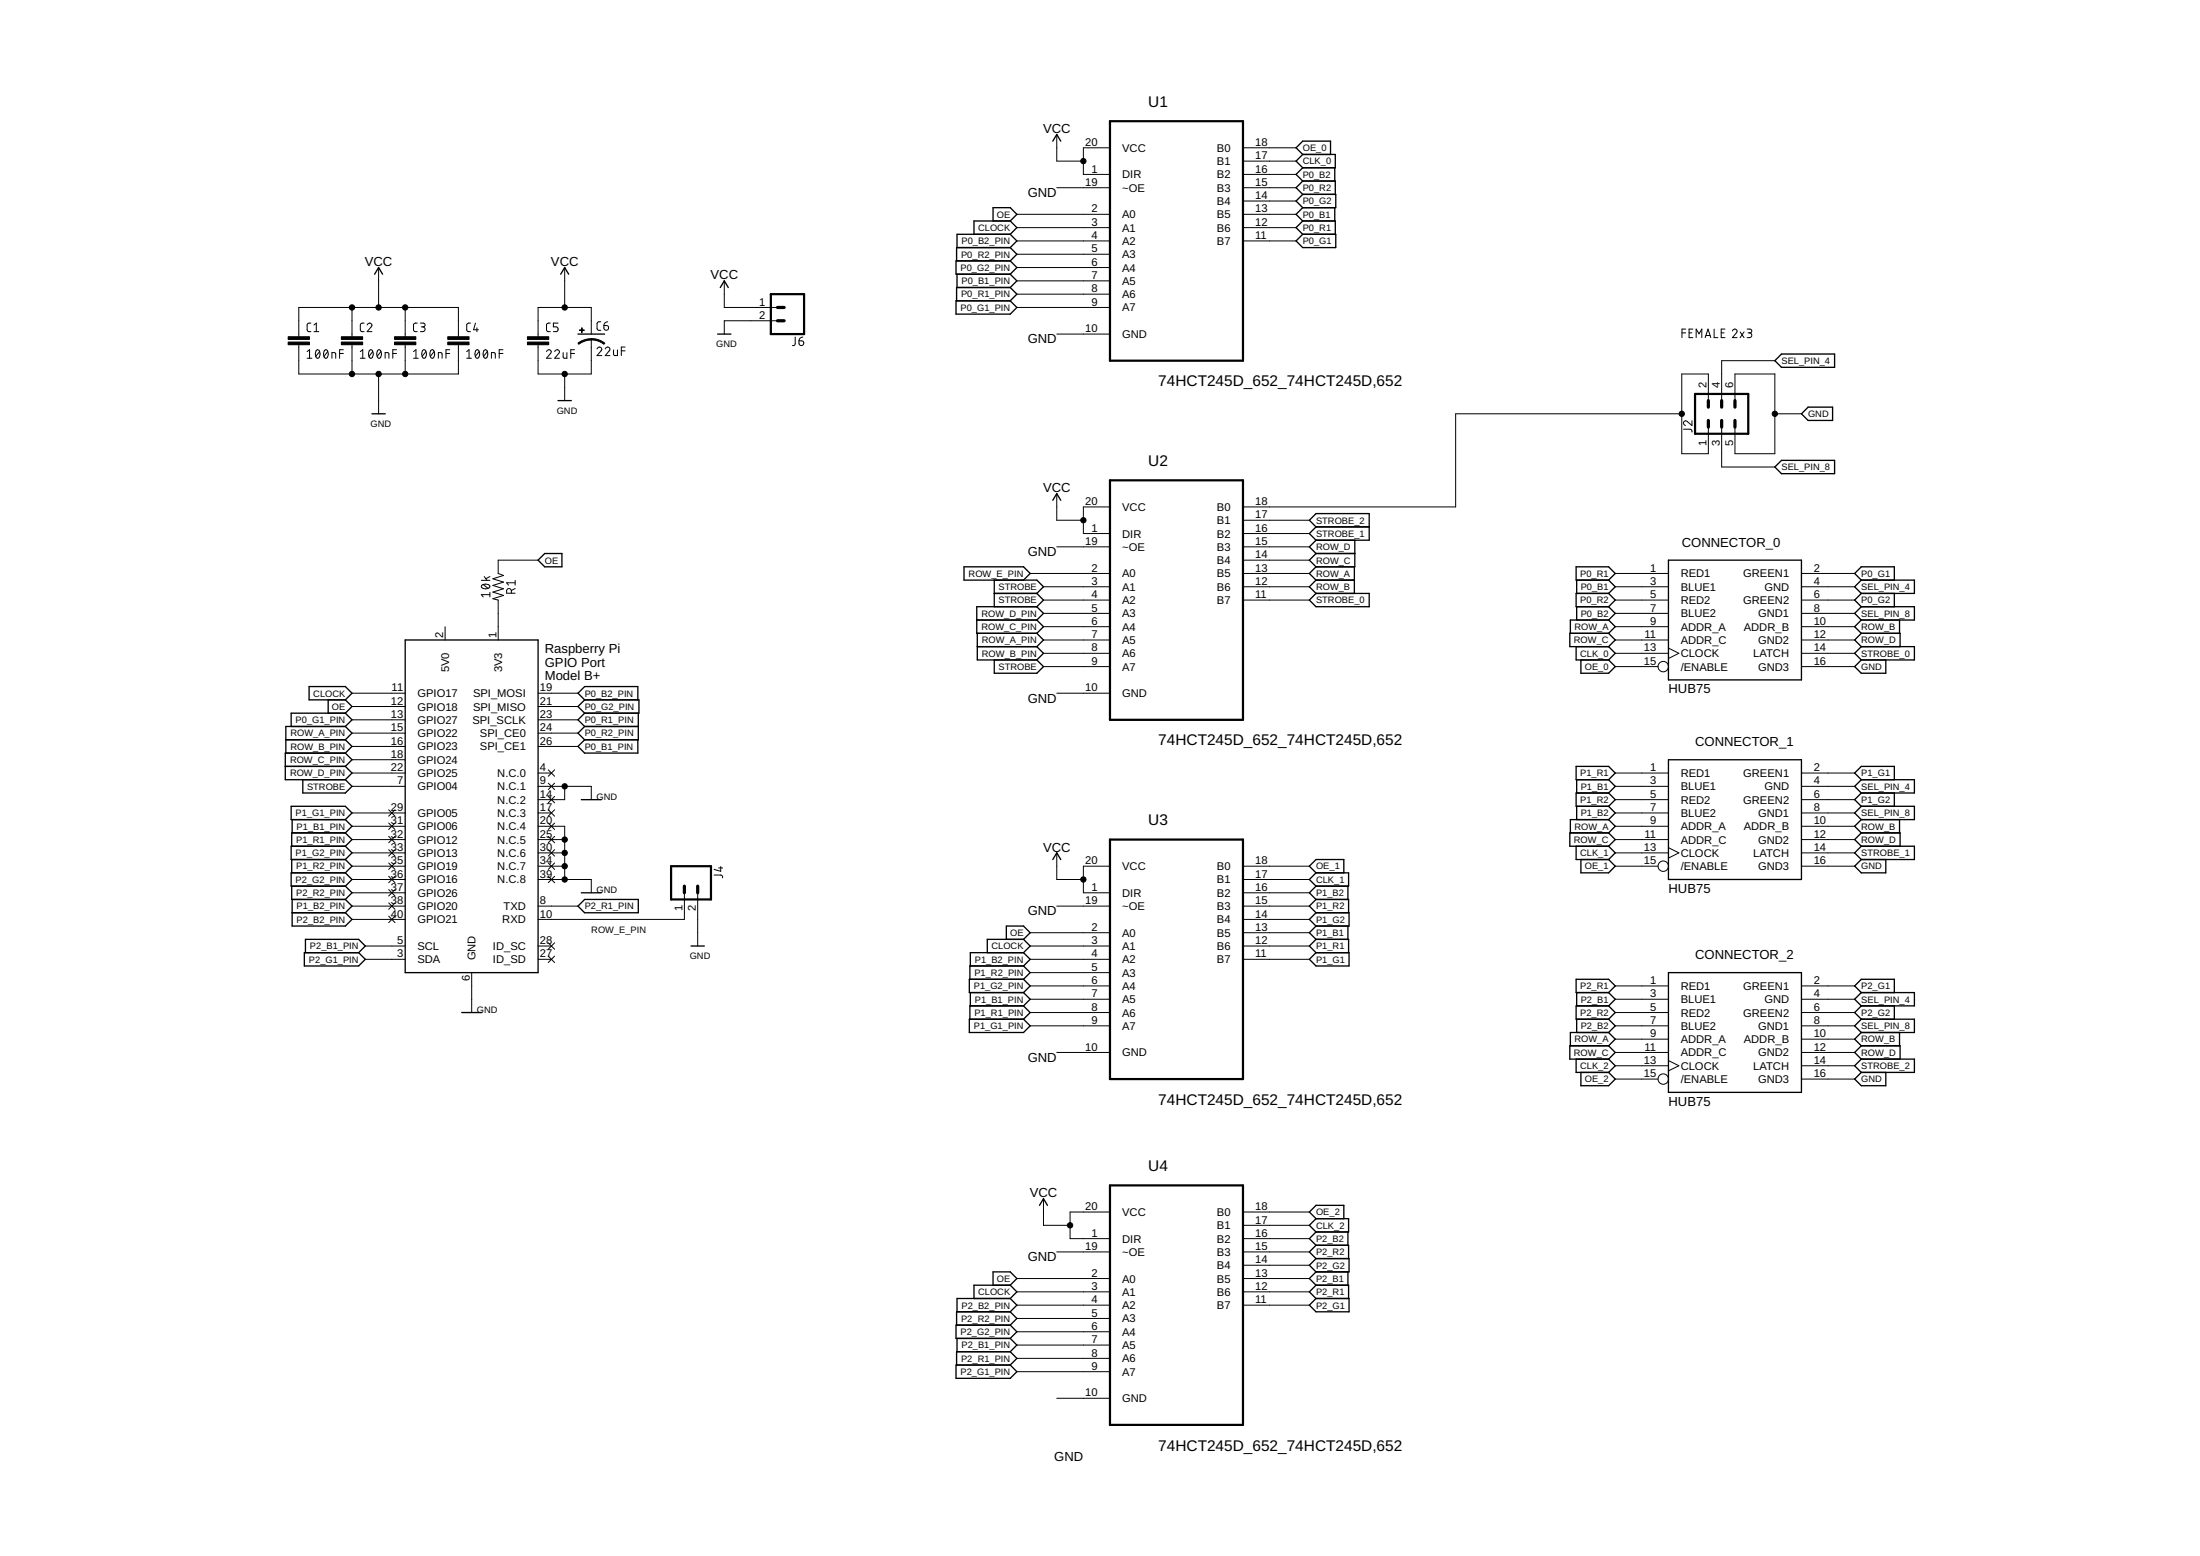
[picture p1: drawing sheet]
<svg xmlns="http://www.w3.org/2000/svg" width="420mm" height="297mm" viewBox="0 0 420 297" stroke-linecap="round" stroke-linejoin="round" font-family="sans-serif">
<g fill="none" stroke="#000" stroke-width=".19">
<path d="M201.8 25.7v5.1h5.1M201.8 35.8h10.2M212 28.2h-5.1v5.1h5.1M237.4 28.2h10.1M237.4 30.8h10.1M237.4 33.3h10.1M237.4 35.8h10.1M237.4 38.4h10.1M67.2 58.7v5.6M72.3 51.1v7.6M77.4 58.7v5.6M107.8 51.1v7.6"/>
<path d="M138.3 53.6v5.1h10.2M194.2 40.9h17.8M194.2 43.5h17.8M194.2 46h17.8M194.2 48.5h17.8M194.2 51.1h17.8M194.2 53.6h17.8M194.2 56.2h17.8M194.2 58.7h17.8M237.4 40.9h10.1M237.4 43.5h10.1M237.4 46h10.1"/>
<path d="M57.1 64.3v-5.6h30.4v5.6M57.1 65.8v5.6h30.4v-5.6M58.7 67.1l.4-.3v1.6M58.7 68.4h.9M59.4 61.7l-.6 .1-.1 .2 .1 1.2 .6 .1M60 63.3h.9M60 62l.4-.3v1.6M60.4 66.9l.3-.1a.95 .95 0 0 1 0 1.6 1.04 1.04 0 0 1-.3-1.5zM61 67.1l-.7 .9M62 66.9l.2-.1a.95 .95 0 0 1 0 1.6 1.04 1.04 0 0 1-.2-1.5zM62.6 67.1l-.7 .9M63.4 68.4v-1.1l.7 .1v1"/>
<path d="M64.9 67.5h.7M65.6 66.8h-.7v1.6M67.2 65.8v5.6M68.8 68.4h.9M68.8 67.1l.5-.3v1.6M69.5 61.7l-.6 .1-.1 .2 .1 1.2 .6 .1M70.1 62a.44 .44 0 0 1 .6-.3 .44 .44 0 0 1 .2 .7l-.8 .9h.9M70.6 66.9l.2-.1a.95 .95 0 0 1 0 1.6 1.04 1.04 0 0 1-.2-1.5zM71.2 67.1l-.7 .9M72.2 66.9l.2-.1a.95 .95 0 0 1 0 1.6 1.04 1.04 0 0 1-.2-1.5zM72.3 71.4v7.6M72.7 67.1l-.7 .9"/>
<path d="M73.6 68.4v-1.1l.6 .1 .1 1M75 67.5h.7M75.7 66.8h-.7v1.6M77.4 65.8v5.6M79 68.4h.9M79 67.1l.4-.3v1.6M79.7 61.7l-.6 .1-.1 .2v1.1l.2 .2h.5M80.3 61.7h.5a.36 .36 0 0 1 .4 .3 .36 .36 0 0 1-.4 .4h-.3M80.7 62.4a.46 .46 0 0 1 .5 .5 .46 .46 0 0 1-.5 .4h-.4M80.8 66.9l.2-.1a.95 .95 0 0 1 0 1.6 1.04 1.04 0 0 1-.2-1.5zM81.3 67.1l-.7 .9M82.3 66.9l.2-.1a.95 .95 0 0 1 0 1.6 1 1 0 0 1-.2-1.5z"/>
<path d="M82.9 67.1l-.7 .9M83.7 68.4v-1.1l.7 .1v1M85.2 67.5h.7M85.9 66.8h-.7v1.6M89.1 68.4h.9M89.1 67.1l.5-.3v1.6M89.9 61.7l-.7 .1-.1 .2 .1 1.1 .2 .2h.5M90.8 61.7l-.4 1.2h1M90.9 66.9l.2-.1a.95 .95 0 0 1 0 1.6 1.04 1.04 0 0 1-.2-1.5zM91.1 62.6v.7M91.5 67.1l-.7 .9M92.5 66.9l.2-.1a.97 .97 0 0 1 0 1.6 1 1 0 0 1-.2-1.5z"/>
<path d="M93.1 67.1l-.7 .9M93.9 68.4v-1.1l.7 .1v1M95.3 67.5h.8M96.1 66.8h-.8v1.6M104.4 67.1a.44 .44 0 0 1 .6-.3 .44 .44 0 0 1 .1 .7l-.7 .9h.9M105.1 61.7l-.6 .1-.1 .2v1.1l.2 .2h.5M105.9 67.1a.44 .44 0 0 1 .7-.3 .44 .44 0 0 1 .1 .7l-.8 .9h.9M106.6 61.7h-.9v.7h.5a.46 .46 0 0 1 .4 .5 .46 .46 0 0 1-.4 .4h-.5M107.5 67.3v.9l.3 .2h.5v-1.1M107.8 71.4v5.1M109 67.5h.7M109.7 66.8h-.7v1.6"/>
<path d="M112.9 63.8v-5.1h-10.1v5.6M112.9 64.8v6.6h-10.1v-5.6M114 66.6a.44 .44 0 0 1 .6-.3 .44 .44 0 0 1 .2 .7l-.8 .9h.9M114.7 61.4l-.5 .1-.2 .3v1l.2 .2 .5 .1M115.3 62.1h.6a.45 .45 0 0 1 .3 .5 .45 .45 0 0 1-.4 .4 .45 .45 0 0 1-.5-.4zM115.6 66.6a.44 .44 0 0 1 .6-.3 .44 .44 0 0 1 .2 .7l-.8 .9h.9M116.1 61.4l-.3 .1a.68 .68 0 0 0-.5 .6M117.2 66.8v.9l.3 .2h.4v-1.1M118.7 67h.7M119.4 66.3h-.7v1.6M148.5 61.2h-10.2v2.6M151.9 64.3l-.1 1.4-.1 .3h-.4"/>
<path d="M152.6 65.1h.5a.45 .45 0 0 1 .4 .5 .45 .45 0 0 1-.5 .4 .45 .45 0 0 1-.4-.5zM153.3 64.3l-.2 .1a.68 .68 0 0 0-.5 .7M201.8 63.8h10.2M321.2 79h-43.2v17.8h-40.6M321.2 63.5h.7M321.9 62.8h-.7v1.7M322.6 63.5h.5M323.3 62.8h-.7v1.7h.7M323.9 64.5v-1.7l.6 .9 .5-.9v1.7M325.6 64.5l.6-1.7 .5 1.7M325.8 64.1h.8M326.3 76.5v-5.1h-5.1v15.2h5.1v-5.1"/>
<path d="M327.4 62.8v1.7h.7M328.7 63.5h.6M329.4 62.8h-.7v1.7h.7M330.9 63.2a.44 .44 0 0 1 .6-.4 .44 .44 0 0 1 .1 .7l-.7 1h.8M331.3 76.5v-5.1h7.7v15.2h-7.7v-5.1M332.3 63.4l.8 1.1M333.1 63.4l-.8 1.1M333.7 62.8h.5a.36 .36 0 0 1 .4 .4 .36 .36 0 0 1-.4 .3h-.4M334.1 63.5a.46 .46 0 0 1 .5 .5 .46 .46 0 0 1-.5 .5h-.4M339 68.9h-10.2v7.6M339 79h5M201.8 94.2v5.1h5.1"/>
<path d="M212 96.8h-5.1v5.1h5.1M237.4 99.3h12.7M321.5 81.9l1.4 .1 .2 .2v.3M323.1 80.3v.9l-.9-.7a.44 .44 0 0 0-.7 .1 .44 .44 0 0 0 .4 .6M328.8 81.5v7.7h10.2M85 119.6v2.6M91.9 110.8h1.7M92 111.7a1.04 1.04 0 0 1 1.6 .3 .95 .95 0 0 1-1.7 0zM92.3 111.6l.9 .7M92.5 110.1l.5 .7M93.6 113.5h-1.7l.4 .5M93.6 113.1v.9"/>
<path d="M93.6 110.1l-.8 .4M97.7 113.2v-.4a.46 .46 0 0 0-.5-.4 .46 .46 0 0 0-.4 .4v.4h1.6M98.4 112.4l-.7 .3M98.4 111.3h-1.6l.3 .4M98.4 110.8v.9M102.8 106.9h-7.7v2.6l1.1 .4-2.1 .6 2.1 .6-2.1 .7 2.1 .6-2.1 .6 2.1 .7-2.1 .6 1 .3v7.6M196.7 109.5h15.3M199.3 112h12.7M199.3 114.6h12.7M199.3 117.1h12.7M199.3 119.6h12.7M201.8 104.4h10.2"/>
<path d="M237.4 109.5h12.7M237.4 112h12.7M237.4 114.6h12.7M237.4 101.9h12.7M237.4 104.4h12.7M237.4 106.9h12.7M308.5 109.5h10.1M308.5 112h10.1M308.5 114.6h10.1M308.5 117.1h10.1M308.5 119.6h10.1M344 109.5h10.2"/>
<path d="M344 112h10.2M344 114.6h10.2M344 117.1h10.2M344 119.6h10.2M67.2 132.3h10.2M67.2 134.9h10.2M67.2 140h10.2M67.2 137.4h10.2M102.8 132.3h7.6M102.8 134.9h7.6M102.8 140h7.6M102.8 137.4h7.6"/>
<path d="M199.3 122.2h12.7M199.3 124.7h12.7M199.3 127.3h12.7M201.8 132.3h10.2M308.5 122.2h10.1M308.5 124.7h10.1M308.5 127.3h8.2M318.6 123.7l2 1-2 1M344 122.2h10.2M344 124.7h10.2M344 127.3h10.2M67.2 157.7h10.2"/>
<path d="M67.2 150.1h10.2M67.2 155.2h10.2M67.2 147.6h10.2M67.2 142.5h10.2M67.2 145h10.2M74.2 154.6l1.2 1.2M74.2 157.1l1.2 1.2M74.2 159.7l1.2 1.2M75.4 154.6l-1.2 1.2M75.4 157.1l-1.2 1.2M75.4 159.7l-1.2 1.2M102.8 157.7h5v10.2"/>
<path d="M102.8 150.1h10.1v2.6M102.8 155.2h2.5M102.8 147.6h2.5M102.8 142.5h7.6M104.7 147l1.2 1.2M104.7 149.5l1.2 1.2M104.7 152l1.2 1.3M104.7 154.6l1.2 1.2M104.7 157.1l1.2 1.2M104.7 159.7l1.2 1.2M105.9 147l-1.2 1.2M105.9 149.5l-1.2 1.2"/>
<path d="M105.9 152l-1.2 1.3M105.9 154.6l-1.2 1.2M105.9 157.1l-1.2 1.2M105.9 159.7l-1.2 1.2M107.8 150.1v2.6h-5M308.5 157.7h10.1M308.5 150.1h10.1M308.5 155.2h10.1M308.5 147.6h10.1M308.5 152.7h10.1M344 157.7h10.2M344 150.1h10.2"/>
<path d="M344 155.2h10.2M344 147.6h10.2M344 152.7h10.2M67.2 165.4h10.2M67.2 167.9h10.2M67.2 170.4h10.2M67.2 173h10.2M67.2 175.5h10.2M67.2 160.3h10.2M67.2 162.8h10.2M74.2 162.2l1.2 1.2M74.2 167.3l1.2 1.2"/>
<path d="M74.2 164.7l1.2 1.3M74.2 172.4l1.2 1.2M74.2 174.9l1.2 1.2M74.2 169.8l1.2 1.2M75.4 162.2l-1.2 1.2M75.4 167.3l-1.2 1.2M75.4 164.7l-1.2 1.3M75.4 172.4l-1.2 1.2M75.4 174.9l-1.2 1.2M75.4 169.8l-1.2 1.2M102.8 165.4h5M102.8 167.9h10.1v2.5"/>
<path d="M102.8 173h7.6M102.8 160.3h5M102.8 162.8h5M104.7 180l1.2 1.2M104.7 162.2l1.2 1.2M104.7 164.7l1.2 1.3M104.7 167.3l1.2 1.2M105.9 180l-1.2 1.2M105.9 162.2l-1.2 1.2M105.9 164.7l-1.2 1.3M105.9 167.3l-1.2 1.2M130.7 170.4v5.1h-27.9"/>
<path d="M133.2 170.4v10.2M136.4 167l1.4 .1 .2 .5M137.3 165.7h.7M137.6 165.4v.9l-1.2-.3M196.7 178.1h15.3M201.8 162.8v5.1h5.1M201.8 173h10.2M212 165.4h-5.1v5h5.1M237.4 178.1h12.7M237.4 165.4h12.7M237.4 167.9h12.7M237.4 170.4h12.7"/>
<path d="M237.4 173h12.7M237.4 175.5h12.7M308.5 165.4h8.2M308.5 160.3h10.1M308.5 162.8h10.1M318.6 161.8l2 1-2 1M344 165.4h10.2M344 160.3h10.2M344 162.8h10.2M69.8 180.6h7.6M69.8 183.1h7.6M90.1 185.7v7.6"/>
<path d="M102.8 180.6h2.5M102.8 183.1h2.5M104.7 182.5l1.2 1.2M105.9 182.5l-1.2 1.2M196.7 180.6h15.3M196.7 183.1h15.3M196.7 185.7h15.3M196.7 188.2h15.3M196.7 190.8h15.3M196.7 193.3h15.3M196.7 195.8h15.3M237.4 180.6h12.7"/>
<path d="M237.4 183.1h12.7M308.5 188.2h10.1M308.5 190.8h10.1M308.5 193.3h10.1M308.5 195.8h10.1M308.5 198.4h10.1M344 188.2h10.2M344 190.8h10.2M344 193.3h10.2M344 195.8h10.2M344 198.4h10.2M201.8 200.9h10.2"/>
<path d="M308.5 200.9h10.1M308.5 206h8.2M308.5 203.5h10.1M318.6 202.5l2 1-2 .9M344 200.9h10.2M344 206h10.2M344 203.5h10.2M199.3 228.8v5.1h5.1M201.8 239h10.2M212 231.4h-7.6v5.1h7.6M237.4 231.4h12.7M237.4 233.9h12.7"/>
<path d="M237.4 236.5h12.7M237.4 239h12.7M194.2 244.1h17.8M194.2 246.6h17.8M194.2 249.2h17.8M194.2 251.7h17.8M194.2 254.2h17.8M194.2 256.8h17.8M194.2 259.3h17.8M237.4 244.1h12.7M237.4 246.6h12.7M237.4 249.2h12.7"/>
<path d="M237.4 241.5h12.7M194.2 261.9h17.8M201.8 266.9h10.2"/>
<circle cx="317.6" cy="127.3" r=".99"/>
<circle cx="317.6" cy="165.4" r=".99"/>
<circle cx="317.6" cy="206" r=".99"/>
</g>
<g fill="none" stroke="#000" stroke-width=".25">
<path d="M201.1 26.9l.7-1.2 .8 1.2M248.8 29.5h6.2v2.5h-6.2M248.8 34.6h6.2v2.5M248.8 39.6l-1.3 1.3 1.3 1.3M248.8 37.1h6.3v2.5h-6.3M248.8 37.1l-1.3 1.3 1.3 1.2M248.8 34.6l-1.3 1.2 1.3 1.3M248.8 32l-1.3 1.3 1.3 1.3M248.8 29.5l-1.3-1.3 1.3-1.3h5.3v2.6M248.8 29.5l-1.3 1.3 1.3 1.2M254.9 32v2.6M254.9 39.6v2.6"/>
<path d="M71.5 52.3l.8-1.2 .8 1.2M107.1 52.3l.7-1.2 .8 1.2M137.6 54.9l.7-1.3 .8 1.3M182.6 57.4h10.3l1.3 1.3-1.3 1.3h-10.3zM182.8 52.3v2.6M189.7 42.2v-2.6h3.2l1.3 1.3-1.3 1.3M192.9 42.2h-6.9v2.5M192.9 44.7h-10.1v2.6M192.9 47.3h-10.2v2.5M192.9 42.2l1.3 1.3-1.3 1.2M192.9 44.7l1.3 1.3-1.3 1.3M192.9 47.3l1.3 1.2-1.3 1.3"/>
<path d="M192.9 49.8h-10.3v2.5h10.3M192.9 54.9h-10.2v2.5M192.9 49.8l1.3 1.3-1.3 1.2M192.9 52.3l1.3 1.3-1.3 1.3M192.9 54.9l1.3 1.3-1.3 1.2M248.8 42.2l-1.3 1.3 1.3 1.2M248.8 42.2h6.2v2.5M248.8 44.7h6.3v2.6h-6.3l-1.3-1.3zM71 79h2.6M106.6 76.5h2.5M110.4 63.8h5.1M137.1 63.8h2.5"/>
<path d="M339 68.9l1.2-1.3h10.2v2.5h-10.2zM344 79l1.3-1.3h4.7v2.6h-4.7zM201.1 95.5l.7-1.3 .8 1.3M339 89.2l1.2-1.3h10.2v2.5h-10.2zM102.8 106.9l1.2-1.2h3.3v2.5h-3.3zM186.5 118.4h11.5M189.9 113.3h8.1M189.9 110.7v5.1M195.5 110.7l1.2-1.2-1.2-1.3h-11.4v2.5h13.9l1.3 1.3-1.3 1.3M198 115.8h-11.5v5.1h11.5M198 113.3l1.3 1.3-1.3 1.2M198 115.8l1.3 1.3-1.3 1.3"/>
<path d="M198 118.4l1.3 1.2-1.3 1.3M251.3 110.7h7.4M251.3 113.3h10.2v2.5h-10.2l-1.2-1.2zM251.3 108.2l-1.2 1.3 1.2 1.2M251.3 105.7l-1.2 1.2 1.2 1.3M251.3 105.7h7.4M251.3 110.7l-1.2 1.3 1.2 1.3M251.3 103.1l-1.2 1.3 1.2 1.3M251.3 100.6l-1.2-1.3 1.2-1.3h10.2v5.1h-10.2M251.3 100.6l-1.2 1.3 1.2 1.2M251.3 100.6h10.2M258.7 108.2v5.1"/>
<path d="M258.7 103.1v5.1h-7.4M301 108.2h6.2l1.3 1.3-1.3 1.2h-6.2zM301.1 110.7v2.6M301.1 115.8v2.6M307.2 113.3h-6.2v2.5h6.2M307.2 110.7l1.3 1.3-1.3 1.3M307.2 113.3l1.3 1.3-1.3 1.2M307.2 115.8l1.3 1.3-1.3 1.3M307.2 118.4h-7.3v2.5M307.2 118.4l1.3 1.2-1.3 1.3M318.6 106.9h25.4v22.9h-25.4zM355.5 110.7h10.1v2.6h-10.1"/>
<path d="M355.5 110.7l-1.3-1.2 1.3-1.3h6.3v2.5M355.5 113.3l-1.3 1.3 1.3 1.2M355.5 115.8h10.1v2.6h-10.1M355.5 118.4l-1.3 1.2 1.3 1.3M355.5 110.7l-1.3 1.3 1.3 1.3M355.5 115.8l-1.3 1.3 1.3 1.3M361.8 113.3v2.5M362.8 118.4v2.5M59 131.1h7l1.2 1.2-1.2 1.3h-7zM62.7 133.6v2.5M66 133.6l1.2 1.3-1.2 1.2M66 136.1h-10.4v2.6"/>
<path d="M66 138.7l1.2 1.3-1.2 1.2M66 138.7h-11.4v5.1M66 136.1l1.2 1.3-1.2 1.3M77.4 122.2h25.4v63.5h-25.4zM111.7 133.6h10.3v2.5h-10.3M111.7 133.6l-1.3-1.3 1.3-1.2h10.1v2.5M111.7 138.7h10.2M111.7 138.7l-1.3 1.3 1.3 1.2M111.7 133.6l-1.3 1.3 1.3 1.2M111.7 136.1l-1.3 1.3 1.3 1.3M121.9 136.1v5.1h-10.2M186.6 120.9v5.1h11.4"/>
<path d="M186.6 123.4h11.4M189.9 126v2.5h8.1l1.3-1.2-1.3-1.3M198 120.9l1.3 1.3-1.3 1.2M198 123.4l1.3 1.3-1.3 1.3M301 123.4v2.6h6.2M301.9 126v2.5h5.3l1.3-1.2-1.3-1.3M307.2 123.4l1.3 1.3-1.3 1.3M307.2 120.9h-7.4v2.5h7.4M307.2 120.9l1.3 1.3-1.3 1.2M355.5 126l-1.3 1.3 1.3 1.2h4.7v-2.5M355.5 123.4h10.1v2.6h-10.1M355.5 120.9h7.4v2.5"/>
<path d="M355.5 120.9l-1.3 1.3 1.3 1.2M355.5 123.4l-1.3 1.3 1.3 1.3M54.5 146.3h11.5M54.6 141.2h11.4M55.6 153.9h10.4l1.2 1.3-1.2 1.3h-10.4zM55.8 156.5v2.5M57.8 148.8v2.6h8.2l1.2-1.3-1.2-1.3M66 159h-10.3v2.5M66 143.8h-11.5v5h11.5M66 141.2l1.2 1.3-1.2 1.3M66 146.3l1.2 1.3-1.2 1.2M66 143.8l1.2 1.2-1.2 1.3"/>
<path d="M66 156.5l1.2 1.2-1.2 1.3M66 159l1.2 1.3-1.2 1.2M111 152.7h3.8M111.7 141.2l-1.3 1.3 1.3 1.3h10.1v-2.6M301 146.3h6.2l1.3 1.3-1.3 1.2h-6.2zM301.1 148.8v2.6M301.1 153.9v2.6M307.2 151.4h-6.2v2.5h6.2M307.2 159l1.3 1.3-1.3 1.2M307.2 159h-7.4v2.5h7.4M307.2 156.5h-7.3v2.5M307.2 156.5l1.3 1.2-1.3 1.3"/>
<path d="M307.2 148.8l1.3 1.3-1.3 1.3M307.2 151.4l1.3 1.3-1.3 1.2M307.2 153.9l1.3 1.3-1.3 1.3M318.6 145h25.4v22.9h-25.4zM355.5 148.8l-1.3-1.2 1.3-1.3h6.3v2.5M355.5 159l-1.3 1.3 1.3 1.2M355.5 156.5l-1.3 1.2 1.3 1.3M355.5 159h7.4v2.5M355.5 153.9h10.1v2.6h-10.1M355.5 151.4l-1.3 1.3 1.3 1.2M355.5 148.8h10.1v2.6h-10.1M355.5 148.8l-1.3 1.3 1.3 1.3"/>
<path d="M355.5 153.9l-1.3 1.3 1.3 1.3M361.8 151.4v2.5M362.8 156.5v2.5M55.7 169.2v2.5h10.3M55.7 164.1v2.5M55.8 171.7v5.1h10.2l1.2-1.3-1.2-1.3M55.8 174.2h10.2M66 166.6h-10.4v2.6h10.4M66 161.5h-10.4v2.6h10.4M66 171.7l1.2 1.3-1.2 1.2M66 164.1l1.2 1.3-1.2 1.2M66 161.5l1.2 1.3-1.2 1.3"/>
<path d="M66 169.2l1.2 1.2-1.2 1.3M66 166.6l1.2 1.3-1.2 1.3M111 170.4h3.8M111.7 171.7h10.2v2.5h-10.2l-1.3-1.2zM192.2 179.3v-2.5h3.3l1.2 1.3-1.2 1.2M195.5 179.3h-6.9v2.6M195.5 179.3l1.2 1.3-1.2 1.3M201.1 164.1l.7-1.3 .8 1.3M251.3 169.2l-1.2 1.2 1.2 1.3M251.3 174.2l-1.2 1.3 1.2 1.3M251.3 166.6h6.3v2.6h-6.3M251.3 166.6l-1.2-1.2 1.2-1.3h5.3v2.5"/>
<path d="M251.3 166.6l-1.2 1.3 1.2 1.3M251.3 171.7h6.3v2.5M251.3 179.3h6.3v2.6M251.3 176.8l-1.2 1.3 1.2 1.2M251.3 179.3l-1.2 1.3 1.2 1.3M251.3 174.2h6.3v2.6h-6.3M251.3 171.7l-1.2 1.3 1.2 1.2M257.4 169.2v2.5M257.4 176.8v2.5M301 161.5v2.6h6.2M301.9 164.1v2.5h5.3l1.3-1.2-1.3-1.3M307.2 161.5l1.3 1.3-1.3 1.3"/>
<path d="M355.5 164.1l-1.3 1.3 1.3 1.2h4.7v-2.5M355.5 161.5h10.1v2.6h-10.1M355.5 161.5l-1.3 1.3 1.3 1.3M58.1 181.9h10.4l1.3 1.2-1.3 1.3h-10.4zM58.3 181.9v-2.6h10.2l1.3 1.3-1.3 1.3M88.2 193.3h3.8M132 180.6h2.5M185.1 194.6h10.4l1.2 1.2-1.2 1.3h-10.4zM185.3 189.5v2.5M195.5 186.9h-10.4v2.6h10.4M195.5 192h-10.3v2.6M195.5 181.9h-10.2v2.5"/>
<path d="M195.5 184.4h-10.3v2.5M195.5 181.9l1.2 1.2-1.2 1.3M195.5 184.4l1.2 1.3-1.2 1.2M195.5 186.9l1.2 1.3-1.2 1.3M195.5 189.5l1.2 1.3-1.2 1.2M195.5 192l1.2 1.3-1.2 1.3M250.1 183.1l1.2-1.2h6.3v2.5h-6.3zM301 186.9h6.2l1.3 1.3-1.3 1.3h-6.2zM301.1 189.5v2.5M301.1 194.6v2.5M307.2 192h-6.2v2.6h6.2M307.2 199.6h-7.4v2.6h7.4"/>
<path d="M307.2 197.1h-7.3v2.5M307.2 197.1l1.3 1.3-1.3 1.2M307.2 199.6l1.3 1.3-1.3 1.3M307.2 192l1.3 1.3-1.3 1.3M307.2 189.5l1.3 1.3-1.3 1.2M307.2 194.6l1.3 1.2-1.3 1.3M318.6 185.7h25.4v22.8h-25.4zM355.5 189.5l-1.3-1.3 1.3-1.3h6.3v2.6M355.5 199.6h7.4v2.6M355.5 194.6h10.1v2.5h-10.1M355.5 197.1l-1.3 1.3 1.3 1.2M355.5 199.6l-1.3 1.3 1.3 1.3"/>
<path d="M355.5 189.5h10.1v2.5h-10.1M355.5 189.5l-1.3 1.3 1.3 1.2M355.5 194.6l-1.3 1.2 1.3 1.3M355.5 192l-1.3 1.3 1.3 1.3M361.8 192v2.6M362.8 197.1v2.5M301 202.2v2.5h6.2M301.9 204.7v2.6h5.3l1.3-1.3-1.3-1.3M307.2 202.2l1.3 1.3-1.3 1.2M355.5 204.7l-1.3 1.3 1.3 1.3h4.7v-2.6M355.5 202.2h10.1v2.5h-10.1M355.5 202.2l-1.3 1.3 1.3 1.2"/>
<path d="M198.5 230.1l.8-1.3 .7 1.3M251.3 232.6l-1.2-1.2 1.2-1.3h5.3v2.5M251.3 232.6h6.3v2.6h-6.3M251.3 237.7h6.3v2.6M251.3 232.6l-1.2 1.3 1.2 1.3M251.3 237.7l-1.2 1.3 1.2 1.3M251.3 235.2l-1.2 1.3 1.2 1.2M257.4 235.2v2.5M182.8 255.5v2.5M189.7 245.3v-2.5h3.2l1.3 1.3-1.3 1.2M192.9 245.3h-6.9v2.6M192.9 247.9h-10.1v2.5"/>
<path d="M192.9 250.4h-10.2v2.6M192.9 245.3l1.3 1.3-1.3 1.3M192.9 258h-10.2v2.6M192.9 253h-10.3v2.5h10.3M192.9 247.9l1.3 1.3-1.3 1.2M192.9 250.4l1.3 1.3-1.3 1.3M192.9 253l1.3 1.2-1.3 1.3M192.9 255.5l1.3 1.3-1.3 1.2M192.9 258l1.3 1.3-1.3 1.3M251.3 245.3h6.3v2.6M251.3 240.3h6.3v2.5h-6.3M251.3 247.9h6.3v2.5h-6.3l-1.2-1.2z"/>
<path d="M251.3 240.3l-1.2 1.2 1.2 1.3M251.3 242.8l-1.2 1.3 1.2 1.2M251.3 245.3l-1.2 1.3 1.2 1.3M257.4 242.8v2.5M182.6 260.6h10.3l1.3 1.3-1.3 1.2h-10.3z"/>
</g>
<path d="M212 23.1h25.4v45.8h-25.4zM147.2 56.2h6.4v7.6h-6.4zM323.7 75.2h10.2v7.6h-10.2zM212 91.7h25.4v45.7h-25.4zM128.2 165.4h7.6v6.3h-7.6zM212 160.3h25.4v45.7h-25.4zM212 226.3h25.4v45.7h-25.4z" fill="none" stroke="#000" stroke-width=".42"/>
<path d="M148.5 58.7h1.3M148.5 61.2h1.3M326.3 76.5v1.2M328.8 76.5v1.2M331.3 76.5v1.2M326.3 80.3v1.2M328.8 80.3v1.2M331.3 80.3v1.2M130.7 169.2v1.2M133.2 169.2v1.2" fill="none" stroke="#000" stroke-width=".61"/>
<path d="M55 65.3h4.1v.5h-4.1zM55 64.3h4.1v.5h-4.1zM65.2 65.3h4.1v.5h-4.1zM65.2 64.3h4.1v.5h-4.1zM75.4 65.3h4v.5h-4zM75.4 64.3h4v.5h-4zM85.5 65.3h4.1v.5h-4.1zM85.5 64.3h4.1v.5h-4.1zM100.7 65.3h4.1v.5h-4.1zM100.7 64.3h4.1v.5h-4.1zM110.7 63h.9v.1h-.9zM111.1 62.6h.1v.9h-.1z" fill="#000" stroke="#000" stroke-width=".19"/>
<g fill="#000" stroke="#000" stroke-width=".19">
<path d="M110.4 65.5l1.2-.6 1.3-.2v.2l-1 .1-1.4 .7z" fill-rule="evenodd"/>
<path d="M112.9 64.6h.3a4.1 4.1 0 0 1 2.3 .9l-.2 .2-.4-.3a3.8 3.8 0 0 0-2-.5z" fill-rule="evenodd"/>
<circle cx="206.9" cy="30.8" r=".51"/>
<circle cx="67.2" cy="58.7" r=".51"/>
<circle cx="72.3" cy="58.7" r=".51"/>
<circle cx="77.4" cy="58.7" r=".51"/>
<circle cx="107.8" cy="58.7" r=".51"/>
<circle cx="67.2" cy="71.4" r=".51"/>
<circle cx="72.3" cy="71.4" r=".51"/>
<circle cx="77.4" cy="71.4" r=".51"/>
<circle cx="107.8" cy="71.4" r=".51"/>
<circle cx="321.2" cy="79" r=".51"/>
<circle cx="339" cy="79" r=".51"/>
<circle cx="206.9" cy="99.3" r=".51"/>
<circle cx="107.8" cy="150.1" r=".51"/>
<circle cx="107.8" cy="162.8" r=".51"/>
<circle cx="107.8" cy="160.3" r=".51"/>
<circle cx="107.8" cy="167.9" r=".51"/>
<circle cx="107.8" cy="165.4" r=".51"/>
<circle cx="206.9" cy="167.9" r=".51"/>
<circle cx="204.4" cy="233.9" r=".51"/>
</g>
<g font-size="2.9">
<text x="219.3" y="20.3">U1</text>
<text x="221.2" y="73.7">74HCT245D_652_74HCT245D,652</text>
<text x="219.3" y="88.9">U2</text>
<text x="221.2" y="142.3">74HCT245D_652_74HCT245D,652</text>
<text x="219.3" y="157.5">U3</text>
<text x="221.2" y="210.9">74HCT245D_652_74HCT245D,652</text>
<text x="219.3" y="223.5">U4</text>
<text x="221.2" y="276.9">74HCT245D_652_74HCT245D,652</text>
</g>
<g font-size="2.5">
<text x="199.2" y="25.4">VCC</text>
<text x="196.3" y="37.6">GND</text>
<text x="69.7" y="50.8">VCC</text>
<text x="105.2" y="50.8">VCC</text>
<text x="135.7" y="53.4">VCC</text>
<text x="196.3" y="65.5">GND</text>
<text x="199.2" y="94">VCC</text>
<text x="196.3" y="106.2">GND</text>
<text x="321.2" y="104.4">CONNECTOR_0</text>
<text x="104" y="124.7">Raspberry Pi</text>
<text x="104" y="127.3">GPIO Port</text>
<text x="104" y="129.8">Model B+</text>
<text x="196.3" y="134.1">GND</text>
<text x="318.6" y="132.3">HUB75</text>
<text x="323.7" y="142.5">CONNECTOR_1</text>
<text x="199.2" y="162.6">VCC</text>
<text x="318.6" y="170.4">HUB75</text>
<text x="196.3" y="174.7">GND</text>
<text x="323.7" y="183.1">CONNECTOR_2</text>
<text x="196.3" y="202.7">GND</text>
<text x="318.6" y="211.1">HUB75</text>
<text x="196.7" y="228.6">VCC</text>
<text x="196.3" y="240.8">GND</text>
<text x="201.4" y="278.9">GND</text>
</g>
<g font-size="2.1">
<text x="207.3" y="27.9">20</text>
<text x="214.3" y="29">VCC</text>
<text x="232.4" y="29">B0</text>
<text x="239.7" y="27.9">18</text>
<text x="207.3" y="35.5">19</text>
<text x="208.5" y="32.9">1</text>
<text x="214.3" y="34.1">DIR</text>
<text x="232.4" y="31.5">B1</text>
<text x="232.4" y="34.1">B2</text>
<text x="239.7" y="30.4">17</text>
<text x="239.7" y="32.9">16</text>
<text x="239.7" y="35.5">15</text>
<text x="208.5" y="40.6">2</text>
<text x="214.3" y="41.7">A0</text>
<text x="214.3" y="36.6">~OE</text>
<text x="232.4" y="36.6">B3</text>
<text x="232.4" y="39.1">B4</text>
<text x="232.4" y="41.7">B5</text>
<text x="239.7" y="38">14</text>
<text x="239.7" y="40.6">13</text>
<text x="208.5" y="43.1">3</text>
<text x="208.5" y="45.6">4</text>
<text x="214.3" y="44.2">A1</text>
<text x="214.3" y="46.8">A2</text>
<text x="232.4" y="44.2">B6</text>
<text x="232.4" y="46.8">B7</text>
<text x="239.7" y="43.1">12</text>
<text x="239.7" y="45.6">11</text>
<text x="208.5" y="48.2">5</text>
<text x="208.5" y="50.7">6</text>
<text x="208.5" y="53.3">7</text>
<text x="214.3" y="49.3">A3</text>
<text x="214.3" y="51.8">A4</text>
<text x="145" y="58.3">1</text>
<text x="208.5" y="55.8">8</text>
<text x="208.5" y="58.3">9</text>
<text x="214.3" y="54.4">A5</text>
<text x="214.3" y="56.9">A6</text>
<text x="214.3" y="59.4">A7</text>
<text x="145" y="60.9">2</text>
<text x="207.3" y="63.4">10</text>
<text x="214.3" y="64.5">GND</text>
<text x="325.9" y="74.1" transform="rotate(-90 325.9 74.1)">2</text>
<text x="328.4" y="74.1" transform="rotate(-90 328.4 74.1)">4</text>
<text x="331" y="74.1" transform="rotate(-90 331 74.1)">6</text>
<text x="325.9" y="85.1" transform="rotate(-90 325.9 85.1)">1</text>
<text x="328.4" y="85.1" transform="rotate(-90 328.4 85.1)">3</text>
<text x="331" y="85.1" transform="rotate(-90 331 85.1)">5</text>
<text x="207.3" y="96.4">20</text>
<text x="208.5" y="101.5">1</text>
<text x="214.3" y="97.5">VCC</text>
<text x="232.4" y="97.5">B0</text>
<text x="232.4" y="100.1">B1</text>
<text x="239.7" y="96.4">18</text>
<text x="239.7" y="99">17</text>
<text x="239.7" y="101.5">16</text>
<text x="207.3" y="104">19</text>
<text x="214.3" y="102.6">DIR</text>
<text x="214.3" y="105.2">~OE</text>
<text x="232.4" y="102.6">B2</text>
<text x="232.4" y="105.2">B3</text>
<text x="232.4" y="107.7">B4</text>
<text x="239.7" y="104">15</text>
<text x="239.7" y="106.6">14</text>
<text x="208.5" y="109.1">2</text>
<text x="208.5" y="111.7">3</text>
<text x="214.3" y="110.2">A0</text>
<text x="214.3" y="112.8">A1</text>
<text x="232.4" y="110.2">B5</text>
<text x="232.4" y="112.8">B6</text>
<text x="239.7" y="109.1">13</text>
<text x="239.7" y="111.7">12</text>
<text x="315.1" y="111.7">3</text>
<text x="315.1" y="109.1">1</text>
<text x="321" y="112.8">BLUE1</text>
<text x="321" y="110.2">RED1</text>
<text x="332.9" y="110.2">GREEN1</text>
<text x="337" y="112.8">GND</text>
<text x="346.4" y="111.7">4</text>
<text x="346.4" y="109.1">2</text>
<text x="208.5" y="114.2">4</text>
<text x="208.5" y="116.7">5</text>
<text x="208.5" y="119.3">6</text>
<text x="214.3" y="115.3">A2</text>
<text x="214.3" y="117.9">A3</text>
<text x="232.4" y="115.3">B7</text>
<text x="239.7" y="114.2">11</text>
<text x="315.1" y="119.3">9</text>
<text x="315.1" y="116.7">7</text>
<text x="315.1" y="114.2">5</text>
<text x="321" y="117.9">BLUE2</text>
<text x="321" y="115.3">RED2</text>
<text x="332.9" y="115.3">GREEN2</text>
<text x="335.8" y="117.9">GND1</text>
<text x="346.4" y="119.3">10</text>
<text x="346.4" y="116.7">8</text>
<text x="346.4" y="114.2">6</text>
<text x="84.6" y="121.8" transform="rotate(-90 84.6 121.8)">2</text>
<text x="94.8" y="121.8" transform="rotate(-90 94.8 121.8)">1</text>
<text x="208.5" y="121.8">7</text>
<text x="208.5" y="124.4">8</text>
<text x="214.3" y="120.4">A4</text>
<text x="214.3" y="122.9">A5</text>
<text x="214.3" y="125.5">A6</text>
<text x="313.9" y="124.4">13</text>
<text x="314.1" y="121.8">11</text>
<text x="321" y="120.4">ADDR_A</text>
<text x="321" y="122.9">ADDR_C</text>
<text x="321" y="125.5">CLOCK</text>
<text x="333" y="120.4">ADDR_B</text>
<text x="334.8" y="125.5">LATCH</text>
<text x="335.8" y="122.9">GND2</text>
<text x="346.4" y="121.8">12</text>
<text x="346.4" y="124.4">14</text>
<text x="74.8" y="132">11</text>
<text x="85.8" y="128.3" transform="rotate(-90 85.8 128.3)">5V0</text>
<text x="95.9" y="128.3" transform="rotate(-90 95.9 128.3)">3V3</text>
<text x="103.1" y="132">19</text>
<text x="207.3" y="132">10</text>
<text x="208.5" y="126.9">9</text>
<text x="214.3" y="128">A7</text>
<text x="313.9" y="126.9">15</text>
<text x="321" y="128">/ENABLE</text>
<text x="335.8" y="128">GND3</text>
<text x="346.4" y="126.9">16</text>
<text x="74.7" y="134.5">12</text>
<text x="74.7" y="137.1">13</text>
<text x="79.7" y="133.1">GPIO17</text>
<text x="79.7" y="135.6">GPIO18</text>
<text x="90.3" y="135.6">SPI_MISO</text>
<text x="90.3" y="133.1">SPI_MOSI</text>
<text x="103.1" y="134.5">21</text>
<text x="103.1" y="137.1">23</text>
<text x="214.3" y="133.1">GND</text>
<text x="74.7" y="139.6">15</text>
<text x="74.7" y="142.1">16</text>
<text x="79.7" y="140.7">GPIO22</text>
<text x="79.7" y="143.3">GPIO23</text>
<text x="79.7" y="138.2">GPIO27</text>
<text x="90.2" y="138.2">SPI_SCLK</text>
<text x="91.7" y="140.7">SPI_CE0</text>
<text x="91.7" y="143.3">SPI_CE1</text>
<text x="103.1" y="139.6">24</text>
<text x="103.1" y="142.1">26</text>
<text x="74.7" y="144.7">18</text>
<text x="74.7" y="147.2">22</text>
<text x="75.8" y="149.8">7</text>
<text x="79.7" y="145.8">GPIO24</text>
<text x="79.7" y="148.3">GPIO25</text>
<text x="95" y="148.3">N.C.0</text>
<text x="103.1" y="147.2">4</text>
<text x="103.1" y="149.8">9</text>
<text x="315.1" y="149.8">3</text>
<text x="315.1" y="147.2">1</text>
<text x="321" y="148.3">RED1</text>
<text x="332.9" y="148.3">GREEN1</text>
<text x="346.4" y="149.8">4</text>
<text x="346.4" y="147.2">2</text>
<text x="74.7" y="154.8">29</text>
<text x="79.7" y="150.9">GPIO04</text>
<text x="79.7" y="156">GPIO05</text>
<text x="95" y="150.9">N.C.1</text>
<text x="95" y="153.4">N.C.2</text>
<text x="95" y="156">N.C.3</text>
<text x="103.1" y="152.3">14</text>
<text x="103.1" y="154.8">17</text>
<text x="315.1" y="154.8">7</text>
<text x="315.1" y="152.3">5</text>
<text x="321" y="150.9">BLUE1</text>
<text x="321" y="156">BLUE2</text>
<text x="321" y="153.4">RED2</text>
<text x="332.9" y="153.4">GREEN2</text>
<text x="335.8" y="156">GND1</text>
<text x="337" y="150.9">GND</text>
<text x="346.4" y="154.8">8</text>
<text x="346.4" y="152.3">6</text>
<text x="74.7" y="157.4">31</text>
<text x="74.7" y="159.9">32</text>
<text x="79.7" y="158.5">GPIO06</text>
<text x="79.7" y="161">GPIO12</text>
<text x="95" y="158.5">N.C.4</text>
<text x="95" y="161">N.C.5</text>
<text x="103.1" y="157.4">20</text>
<text x="103.1" y="159.9">25</text>
<text x="314.1" y="159.9">11</text>
<text x="315.1" y="157.4">9</text>
<text x="321" y="158.5">ADDR_A</text>
<text x="321" y="161">ADDR_C</text>
<text x="333" y="158.5">ADDR_B</text>
<text x="335.8" y="161">GND2</text>
<text x="346.4" y="157.4">10</text>
<text x="346.4" y="159.9">12</text>
<text x="74.7" y="162.5">33</text>
<text x="74.7" y="167.5">36</text>
<text x="74.7" y="165">35</text>
<text x="79.7" y="163.6">GPIO13</text>
<text x="79.7" y="166.1">GPIO19</text>
<text x="95" y="163.6">N.C.6</text>
<text x="95" y="166.1">N.C.7</text>
<text x="103.1" y="162.5">30</text>
<text x="103.1" y="165">34</text>
<text x="103.1" y="167.5">39</text>
<text x="207.3" y="165">20</text>
<text x="214.3" y="166.1">VCC</text>
<text x="232.4" y="166.1">B0</text>
<text x="239.7" y="165">18</text>
<text x="239.7" y="167.5">17</text>
<text x="313.9" y="165">15</text>
<text x="313.9" y="162.5">13</text>
<text x="321" y="166.1">/ENABLE</text>
<text x="321" y="163.6">CLOCK</text>
<text x="334.8" y="163.6">LATCH</text>
<text x="335.8" y="166.1">GND3</text>
<text x="346.4" y="165">16</text>
<text x="346.4" y="162.5">14</text>
<text x="74.7" y="172.6">38</text>
<text x="74.7" y="170.1">37</text>
<text x="79.7" y="168.7">GPIO16</text>
<text x="79.7" y="173.7">GPIO20</text>
<text x="79.7" y="171.2">GPIO26</text>
<text x="95" y="168.7">N.C.8</text>
<text x="96.2" y="173.7">TXD</text>
<text x="103.1" y="172.6">8</text>
<text x="130.4" y="174" transform="rotate(-90 130.4 174)">1</text>
<text x="132.9" y="174" transform="rotate(-90 132.9 174)">2</text>
<text x="207.3" y="172.6">19</text>
<text x="208.5" y="170.1">1</text>
<text x="214.3" y="171.2">DIR</text>
<text x="214.3" y="173.7">~OE</text>
<text x="232.4" y="168.7">B1</text>
<text x="232.4" y="171.2">B2</text>
<text x="232.4" y="173.7">B3</text>
<text x="239.7" y="170.1">16</text>
<text x="239.7" y="172.6">15</text>
<text x="74.7" y="175.2">40</text>
<text x="79.7" y="176.3">GPIO21</text>
<text x="95.9" y="176.3">RXD</text>
<text x="103.1" y="175.2">10</text>
<text x="208.5" y="177.7">2</text>
<text x="214.3" y="178.8">A0</text>
<text x="232.4" y="176.3">B4</text>
<text x="232.4" y="178.8">B5</text>
<text x="239.7" y="175.2">14</text>
<text x="239.7" y="177.7">13</text>
<text x="75.8" y="180.2">5</text>
<text x="75.8" y="182.8">3</text>
<text x="79.7" y="181.4">SCL</text>
<text x="79.7" y="183.9">SDA</text>
<text x="90.8" y="183.3" transform="rotate(-90 90.8 183.3)">GND</text>
<text x="94.2" y="181.4">ID_SC</text>
<text x="94.2" y="183.9">ID_SD</text>
<text x="103.1" y="180.2">28</text>
<text x="103.1" y="182.8">27</text>
<text x="208.5" y="180.2">3</text>
<text x="208.5" y="182.8">4</text>
<text x="208.5" y="185.3">5</text>
<text x="214.3" y="181.4">A1</text>
<text x="214.3" y="183.9">A2</text>
<text x="232.4" y="181.4">B6</text>
<text x="232.4" y="183.9">B7</text>
<text x="239.7" y="180.2">12</text>
<text x="239.7" y="182.8">11</text>
<text x="89.7" y="187.2" transform="rotate(-90 89.7 187.2)">6</text>
<text x="208.5" y="187.9">6</text>
<text x="208.5" y="190.4">7</text>
<text x="214.3" y="186.4">A3</text>
<text x="214.3" y="189">A4</text>
<text x="214.3" y="191.5">A5</text>
<text x="315.1" y="190.4">3</text>
<text x="315.1" y="187.9">1</text>
<text x="321" y="191.5">BLUE1</text>
<text x="321" y="189">RED1</text>
<text x="332.9" y="189">GREEN1</text>
<text x="337" y="191.5">GND</text>
<text x="346.4" y="190.4">4</text>
<text x="346.4" y="187.9">2</text>
<text x="208.5" y="192.9">8</text>
<text x="208.5" y="195.5">9</text>
<text x="214.3" y="194">A6</text>
<text x="214.3" y="196.6">A7</text>
<text x="315.1" y="195.5">7</text>
<text x="315.1" y="192.9">5</text>
<text x="321" y="196.6">BLUE2</text>
<text x="321" y="194">RED2</text>
<text x="332.9" y="194">GREEN2</text>
<text x="335.8" y="196.6">GND1</text>
<text x="346.4" y="195.5">8</text>
<text x="346.4" y="192.9">6</text>
<text x="207.3" y="200.6">10</text>
<text x="214.3" y="201.7">GND</text>
<text x="313.9" y="203.1">13</text>
<text x="314.1" y="200.6">11</text>
<text x="315.1" y="198">9</text>
<text x="321" y="199.1">ADDR_A</text>
<text x="321" y="201.7">ADDR_C</text>
<text x="333" y="199.1">ADDR_B</text>
<text x="335.8" y="201.7">GND2</text>
<text x="346.4" y="198">10</text>
<text x="346.4" y="200.6">12</text>
<text x="346.4" y="203.1">14</text>
<text x="313.9" y="205.6">15</text>
<text x="321" y="206.7">/ENABLE</text>
<text x="321" y="204.2">CLOCK</text>
<text x="334.8" y="204.2">LATCH</text>
<text x="335.8" y="206.7">GND3</text>
<text x="346.4" y="205.6">16</text>
<text x="207.3" y="231">20</text>
<text x="214.3" y="232.1">VCC</text>
<text x="232.4" y="232.1">B0</text>
<text x="239.7" y="231">18</text>
<text x="239.7" y="233.6">17</text>
<text x="207.3" y="238.6">19</text>
<text x="208.5" y="236.1">1</text>
<text x="214.3" y="237.2">DIR</text>
<text x="214.3" y="239.8">~OE</text>
<text x="232.4" y="234.7">B1</text>
<text x="232.4" y="237.2">B2</text>
<text x="232.4" y="239.8">B3</text>
<text x="239.7" y="236.1">16</text>
<text x="239.7" y="238.6">15</text>
<text x="208.5" y="243.7">2</text>
<text x="214.3" y="244.8">A0</text>
<text x="232.4" y="242.3">B4</text>
<text x="232.4" y="244.8">B5</text>
<text x="239.7" y="241.2">14</text>
<text x="239.7" y="243.7">13</text>
<text x="208.5" y="246.3">3</text>
<text x="208.5" y="248.8">4</text>
<text x="208.5" y="251.3">5</text>
<text x="214.3" y="247.4">A1</text>
<text x="214.3" y="249.9">A2</text>
<text x="232.4" y="247.4">B6</text>
<text x="232.4" y="249.9">B7</text>
<text x="239.7" y="246.3">12</text>
<text x="239.7" y="248.8">11</text>
<text x="208.5" y="253.9">6</text>
<text x="208.5" y="256.4">7</text>
<text x="214.3" y="252.5">A3</text>
<text x="214.3" y="255">A4</text>
<text x="214.3" y="257.5">A5</text>
<text x="208.5" y="259">8</text>
<text x="208.5" y="261.5">9</text>
<text x="214.3" y="260.1">A6</text>
<text x="214.3" y="262.6">A7</text>
<text x="207.3" y="266.6">10</text>
<text x="214.3" y="267.7">GND</text>
</g>
<g font-size="1.8">
<text x="248.8" y="28.8">OE_0</text>
<text x="248.8" y="33.9">P0_B2</text>
<text x="248.8" y="31.4">CLK_0</text>
<text x="190.4" y="41.5">OE</text>
<text x="248.8" y="41.5">P0_B1</text>
<text x="248.8" y="39">P0_G2</text>
<text x="248.8" y="36.5">P0_R2</text>
<text x="183.6" y="46.6">P0_B2_PIN</text>
<text x="186.8" y="44.1">CLOCK</text>
<text x="248.8" y="44.1">P0_R1</text>
<text x="248.8" y="46.6">P0_G1</text>
<text x="183.4" y="51.7">P0_G2_PIN</text>
<text x="183.6" y="49.2">P0_R2_PIN</text>
<text x="183.4" y="59.3">P0_G1_PIN</text>
<text x="183.6" y="56.8">P0_R1_PIN</text>
<text x="183.6" y="54.2">P0_B1_PIN</text>
<text x="136.8" y="66.3">GND</text>
<text x="340.2" y="69.5">SEL_PIN_4</text>
<text x="70.8" y="81.5">GND</text>
<text x="106.3" y="79">GND</text>
<text x="345.3" y="79.6">GND</text>
<text x="340.2" y="89.8">SEL_PIN_8</text>
<text x="251.3" y="100">STROBE_2</text>
<text x="104" y="107.6">OE</text>
<text x="251.3" y="107.6">ROW_C</text>
<text x="251.3" y="105">ROW_D</text>
<text x="251.3" y="102.5">STROBE_1</text>
<text x="185" y="110.1">ROW_E_PIN</text>
<text x="190.7" y="112.7">STROBE</text>
<text x="251.3" y="110.1">ROW_A</text>
<text x="251.3" y="112.7">ROW_B</text>
<text x="301.8" y="110.1">P0_R1</text>
<text x="301.9" y="112.7">P0_B1</text>
<text x="355.5" y="110.1">P0_G1</text>
<text x="355.5" y="112.7">SEL_PIN_4</text>
<text x="187.4" y="117.7">ROW_D_PIN</text>
<text x="190.7" y="115.2">STROBE</text>
<text x="251.3" y="115.2">STROBE_0</text>
<text x="301.8" y="115.2">P0_R2</text>
<text x="301.9" y="117.7">P0_B2</text>
<text x="355.5" y="115.2">P0_G2</text>
<text x="355.5" y="117.7">SEL_PIN_8</text>
<text x="187.4" y="120.3">ROW_C_PIN</text>
<text x="187.5" y="122.8">ROW_A_PIN</text>
<text x="187.5" y="125.4">ROW_B_PIN</text>
<text x="300.6" y="122.8">ROW_C</text>
<text x="300.7" y="120.3">ROW_A</text>
<text x="301.8" y="125.4">CLK_0</text>
<text x="355.5" y="120.3">ROW_B</text>
<text x="355.5" y="122.8">ROW_D</text>
<text x="355.5" y="125.4">STROBE_0</text>
<text x="190.7" y="127.9">STROBE</text>
<text x="302.7" y="127.9">OE_0</text>
<text x="355.5" y="127.9">GND</text>
<text x="59.8" y="133">CLOCK</text>
<text x="63.4" y="135.5">OE</text>
<text x="111.7" y="133">P0_B2_PIN</text>
<text x="111.7" y="135.5">P0_G2_PIN</text>
<text x="55.5" y="140.6">ROW_A_PIN</text>
<text x="55.5" y="143.1">ROW_B_PIN</text>
<text x="56.5" y="138.1">P0_G1_PIN</text>
<text x="111.7" y="140.6">P0_R2_PIN</text>
<text x="111.7" y="143.1">P0_B1_PIN</text>
<text x="111.7" y="138.1">P0_R1_PIN</text>
<text x="55.4" y="148.2">ROW_D_PIN</text>
<text x="55.4" y="145.7">ROW_C_PIN</text>
<text x="301.8" y="148.2">P1_R1</text>
<text x="355.5" y="148.2">P1_G1</text>
<text x="56.5" y="155.8">P1_G1_PIN</text>
<text x="58.6" y="150.7">STROBE</text>
<text x="113.9" y="152.7">GND</text>
<text x="301.8" y="153.3">P1_R2</text>
<text x="301.9" y="150.7">P1_B1</text>
<text x="301.9" y="155.8">P1_B2</text>
<text x="355.5" y="150.7">SEL_PIN_4</text>
<text x="355.5" y="155.8">SEL_PIN_8</text>
<text x="355.5" y="153.3">P1_G2</text>
<text x="56.6" y="160.9">P1_R1_PIN</text>
<text x="56.7" y="158.4">P1_B1_PIN</text>
<text x="300.6" y="160.9">ROW_C</text>
<text x="300.7" y="158.4">ROW_A</text>
<text x="355.5" y="158.4">ROW_B</text>
<text x="355.5" y="160.9">ROW_D</text>
<text x="56.5" y="163.4">P1_G2_PIN</text>
<text x="56.6" y="166">P1_R2_PIN</text>
<text x="251.3" y="166">OE_1</text>
<text x="301.8" y="163.4">CLK_1</text>
<text x="302.7" y="166">OE_1</text>
<text x="355.5" y="163.4">STROBE_1</text>
<text x="355.5" y="166">GND</text>
<text x="56.5" y="168.5">P2_G2_PIN</text>
<text x="56.6" y="171.1">P2_R2_PIN</text>
<text x="56.7" y="173.6">P1_B2_PIN</text>
<text x="111.7" y="173.6">P2_R1_PIN</text>
<text x="113.9" y="170.4">GND</text>
<text x="251.3" y="168.5">CLK_1</text>
<text x="251.3" y="173.6">P1_R2</text>
<text x="251.3" y="171.1">P1_B2</text>
<text x="56.7" y="176.1">P2_B2_PIN</text>
<text x="112.9" y="178">ROW_E_PIN</text>
<text x="192.9" y="178.7">OE</text>
<text x="251.3" y="178.7">P1_B1</text>
<text x="251.3" y="176.1">P1_G2</text>
<text x="59" y="183.8">P2_G1_PIN</text>
<text x="59.2" y="181.2">P2_B1_PIN</text>
<text x="131.7" y="183.1">GND</text>
<text x="186.2" y="183.8">P1_B2_PIN</text>
<text x="189.4" y="181.2">CLOCK</text>
<text x="251.3" y="181.2">P1_R1</text>
<text x="251.3" y="183.8">P1_G1</text>
<text x="186" y="188.8">P1_G2_PIN</text>
<text x="186.1" y="186.3">P1_R2_PIN</text>
<text x="186.2" y="191.4">P1_B1_PIN</text>
<text x="301.8" y="188.8">P2_R1</text>
<text x="301.9" y="191.4">P2_B1</text>
<text x="355.5" y="191.4">SEL_PIN_4</text>
<text x="355.5" y="188.8">P2_G1</text>
<text x="91.1" y="193.3">GND</text>
<text x="186" y="196.5">P1_G1_PIN</text>
<text x="186.1" y="193.9">P1_R1_PIN</text>
<text x="301.8" y="193.9">P2_R2</text>
<text x="301.9" y="196.5">P2_B2</text>
<text x="355.5" y="196.5">SEL_PIN_8</text>
<text x="355.5" y="193.9">P2_G2</text>
<text x="300.6" y="201.5">ROW_C</text>
<text x="300.7" y="199">ROW_A</text>
<text x="355.5" y="199">ROW_B</text>
<text x="355.5" y="201.5">ROW_D</text>
<text x="301.8" y="204.1">CLK_2</text>
<text x="302.7" y="206.6">OE_2</text>
<text x="355.5" y="204.1">STROBE_2</text>
<text x="355.5" y="206.6">GND</text>
<text x="251.3" y="232">OE_2</text>
<text x="251.3" y="234.6">CLK_2</text>
<text x="251.3" y="239.6">P2_R2</text>
<text x="251.3" y="237.1">P2_B2</text>
<text x="190.4" y="244.7">OE</text>
<text x="251.3" y="242.2">P2_G2</text>
<text x="251.3" y="244.7">P2_B1</text>
<text x="183.6" y="249.8">P2_B2_PIN</text>
<text x="186.8" y="247.3">CLOCK</text>
<text x="251.3" y="249.8">P2_G1</text>
<text x="251.3" y="247.3">P2_R1</text>
<text x="183.4" y="254.9">P2_G2_PIN</text>
<text x="183.6" y="252.3">P2_R2_PIN</text>
<text x="183.6" y="257.4">P2_B1_PIN</text>
<text x="183.4" y="262.5">P2_G1_PIN</text>
<text x="183.6" y="260">P2_R1_PIN</text>
</g>
</svg>
